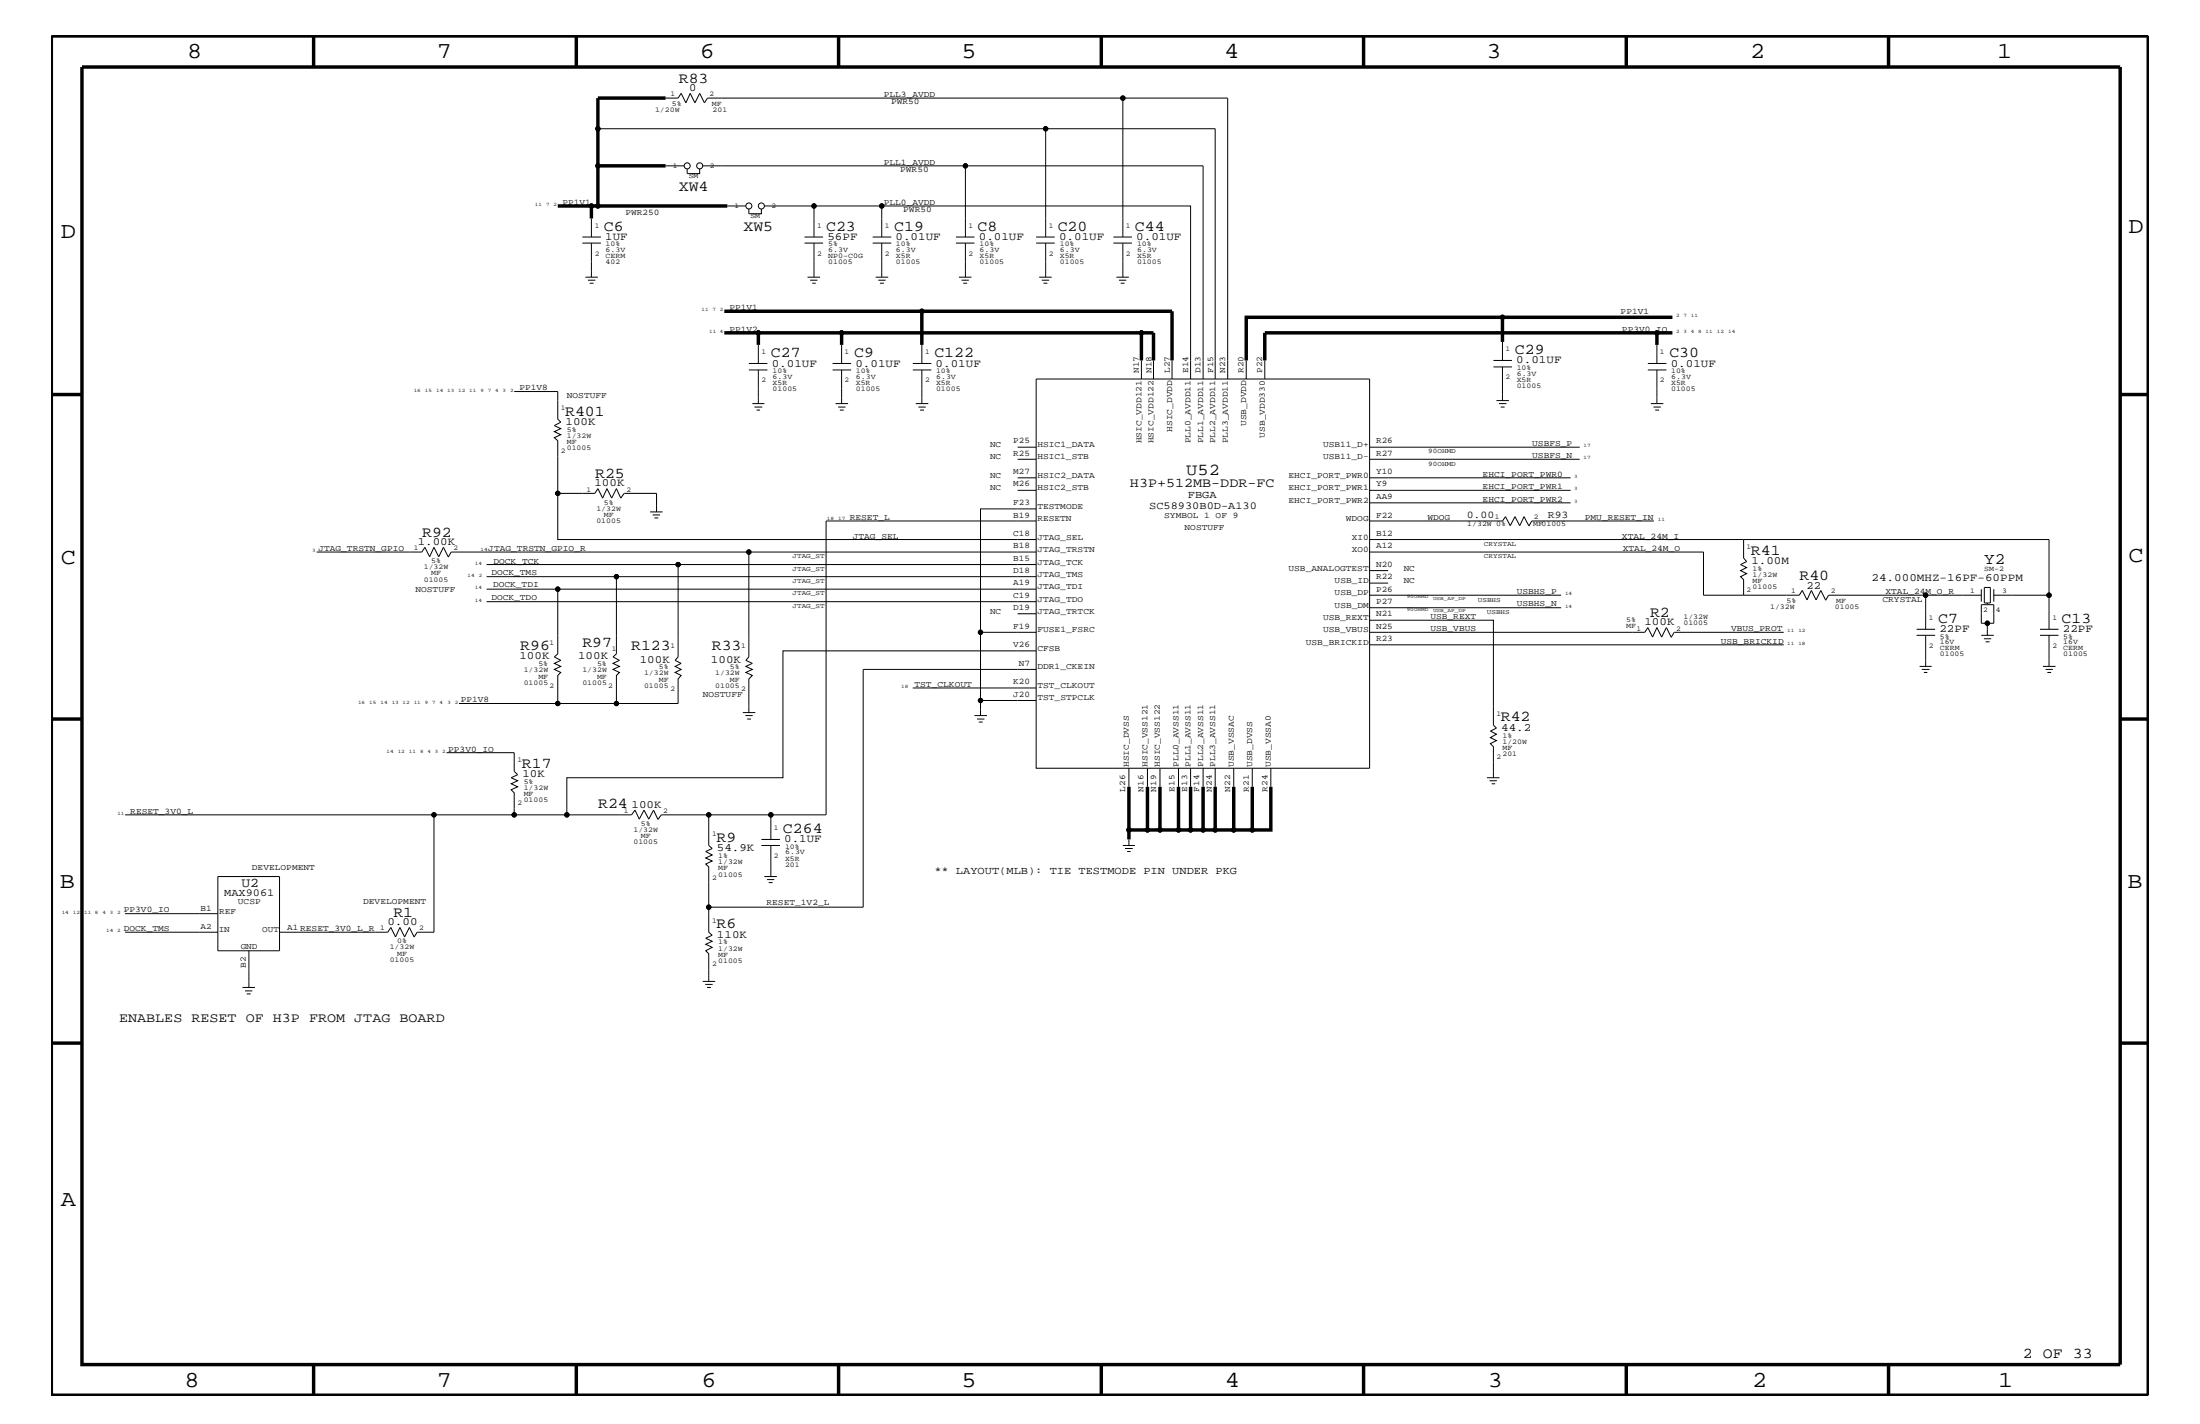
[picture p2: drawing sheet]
<svg xmlns="http://www.w3.org/2000/svg" width="432mm" height="279mm" viewBox="0 0 432 279" stroke-linecap="round" stroke-linejoin="round" font-family="sans-serif">
<g fill="none" stroke="#000" stroke-width=".2">
<path d="M130.6 19.2h2.5l.6-.9 .9 1.9 .9-1.9 .9 1.9 .9-1.9 1 1.9 .6-1h81.5M117.3 25.3h87.9M130.6 32.5h3.7M134.9 33.1v1h2.4v-1M137.9 32.5h51.6M114.3 47.7h3.6M114.3 46.5h3.6M114.9 54.4h2.4M115.4 55h1.4M115.7 55.6h.8M116.1 42.9v3.6M116.1 47.7v6.7"/>
<path d="M142.7 40.4h3.7M147 41v.9h2.4v-.9M150 40.4h9.8v6.1M157.9 47.7h3.6M157.9 46.5h3.6M158.5 54.4h2.5M159 55h1.4M159.4 55.6h.7M159.8 40.4h13.3v6.1M159.8 47.7v6.7M171.3 47.7h3.6M171.3 46.5h3.6"/>
<path d="M171.9 54.4h2.4M172.4 55h1.4M172.7 55.6h.8M173.1 40.4h60.6v34M173.1 47.7v6.7M187.6 47.7h3.7M187.6 46.5h3.7M188.2 54.4h2.5M188.7 55h1.5M189.1 55.6h.7M189.5 46.5v-14h46.6v41.9M189.5 47.7v6.7"/>
<path d="M203.4 47.7h3.6M203.4 46.5h3.6M204 54.4h2.4M204.5 55h1.4M204.8 55.6h.8M205.2 46.5v-21.2h33.3v49.1M205.2 47.7v6.7M218.5 47.7h3.7M218.5 46.5h3.7M219.1 54.4h2.5M219.6 55h1.5M220 55.6h.7"/>
<path d="M220.4 46.5v-27.3h20.6v55.2M220.4 47.7v6.7M100.9 76.8h8.6v5.4l.6 .6-1.3 .7 1.3 .6-1.3 .6 1.3 .6-1.3 .6 .7 .6v10.3M147 72.6h3.6M147 71.3h3.6M147.7 79.2h2.3M148.1 79.9h1.5M148.8 67.7v3.6M148.8 72.6v6.6M163.4 72.6h3.6M163.4 71.3h3.6M164 79.2h2.5"/>
<path d="M164.5 79.9h1.4M165.2 67.7v3.6M165.2 72.6v6.6M179.2 72.6h3.6M179.2 71.3h3.6M179.7 79.2h2.5M180.3 79.9h1.4M180.9 67.7v3.6M180.9 72.6v6.6M203.4 74.4h65.4v76.3h-65.4zM224 70.7v3.7M226.4 70.7v3.7"/>
<path d="M230 70.7v3.7M244.6 70.7v3.7M248.2 70.7v3.7M293.1 72h3.7M293.1 70.7h3.7M293.7 78.6h2.5M294.2 79.2h1.5M294.6 79.9h.7M294.9 67.1v3.6M294.9 72v6.6M323.4 72.6h3.7M323.4 71.3h3.7"/>
<path d="M324 79.2h2.5M324.5 79.9h1.5M325.2 67.7v3.6M325.2 72.6v6.6M148.5 80.5h.7M164.8 80.5h.8M180.6 80.5h.8M199.7 96.2h3.7M199.7 93.8h3.7M199.7 90.1h3.7M199.7 87.7h3.7M203.4 99.9h-11v24.2"/>
<path d="M268.8 96.2h39.5M268.8 93.8h39.5M268.8 90.1h41.2M268.8 87.7h41.2M268.8 98.7h39.5M324.9 80.5h.7M62.1 108.3h20.7l.6-.9 .9 1.8 .9-1.8 .9 1.8 .9-1.8 1 1.8M95.5 110.8h37.6v18.1l-.6 .7 1.2 .6-1.2 .6 1.2 .5-1.2 .6 1.2 .6-.6 .7v4.8h-23.6v-5.5l.6-.6-1.3-.6 1.3-.5-1.3-.6 1.3-.6-1.3-.7 .7-.6v-12.7h93.9M95.5 113.1h25.5v15.2l-.7 .6 1.3 .7-1.3 .6 1.3 .6-1.3 .5 1.3 .6-.6 .6v5.5M95.5 115.6h14M95.5 118.1h107.9M121 113.1h82.4"/>
<path d="M127.6 100.4h2.4M128.1 101h1.4M128.4 101.6h.8M128.9 100.4v-3.6h-6.4l-.7 .9-.8-1.8-.9 1.8-1-1.8-.8 1.8-1-1.8-.5 .9h-7.3v9.1h93.9M133.1 110.8h70.3M147 108.3h-58.4l-.6 1M203.4 108.3h-56.4v20.6l-.6 .7 1.3 .6-1.3 .6 1.3 .5-1.3 .6 1.3 .6-.7 .7v6.6M203.4 102.2h-41.3v57.7h-10.8M268.8 105.9h133.4v10.9M268.8 108.3h65.5v8.5h18.8l.6-.9 1 1.8 .8-1.8 .9 1.8 1-1.8 .9 1.8M268.8 102.2h26.1l.6-.8 .9 1.8 .9-1.8 1 1.8 .8-1.8 1 1.8M268.8 114.4h3.7"/>
<path d="M268.8 119.2h37.6M268.8 112h3.7M268.8 116.8h37.6M324.6 102.2h-23.9l-.6 1M342.2 105.9v3.6l.6 .7-1.2 .6 1.2 .6-1.2 .6 1.2 .6-1.2 .5 .6 .6v3.1M358.3 117.8l.6-1h19.1v6.7M378 116.8h10.9M388.9 115.6v2.5M388.9 118.6h2.4v3.7h-2.4zM389.5 115.3h1.2v3h-1.2zM390.1 118.3v.3M391.3 116.8h10.9v6.7"/>
<path d="M391.3 115.6v2.5M90.1 138h19.4M145.8 139.8h2.5M179.2 135h24.2M192.4 137.4v3M199.7 120.4h3.7M203.4 131.3h-34v46.7h-30.3v-7.9l-.6-.6 1.3-.6-1.3-.6 1.3-.5-1.3-.7 1.3-.6-.7-.6v-6h-9.3l-.7 .9M203.4 124.1h-11v13.3h11M203.4 127.7h-49.7v24.9h-42.4v7.3M268.8 121.7h24.3v20.6l.6 .6-1.2 .6 1.2 .5-1.2 .7 1.2 .6-1.2 .6 .6 .6v6.1M268.8 124.1h54l.6-1 1 1.9 .8-1.9 .9 1.9 1-1.9 .9 1.9M268.8 126.5h81.3"/>
<path d="M350.1 124.1h-21.5l-.6 1M376.2 124.7h3.6M376.2 123.5h3.6M376.8 130.8h2.3M377.2 131.3h1.5M377.6 131.9h.7M378 124.7v6.1M388.9 124.7h2.4M389.4 125.3h1.4M389.7 125.9h.8M390.1 122.3v2.4M400.4 124.7h3.6"/>
<path d="M400.4 123.5h3.6M401 130.8h2.4M401.5 131.3h1.4M401.8 131.9h.8M402.2 124.7v6.1M24.6 159.9h60.6M87.6 147.7h13.3v3.6l.7 .7-1.3 .6 1.3 .6-1.3 .6 1.3 .6-1.3 .6 .6 .6v4.3h-15.7v23h-3.3l-.6 .9-1-1.8-.9 1.8-.9-1.8-.9 1.8-.9-1.8-.6 .9h-21.2M100.9 159.9h23.1l.6-1 .9 1.8 .9-1.8 .9 1.8 1-1.8 .8 1.8M139.1 159.9h12.2v4.8M146.3 140.4h1.4M146.6 141.1h.8M191.3 140.4h2.4"/>
<path d="M191.8 141.1h1.4M192.1 141.7h.8M221.6 150.7v3.7M225.2 150.7v3.7M227.7 150.7v3.7M231.3 150.7v3.7M233.7 150.7v3.7M236.1 150.7v3.7M238.5 150.7v3.7M242.1 150.7v3.7M245.8 150.7v3.7M249.4 150.7v3.7"/>
<path d="M291.8 152.6h2.5M292.4 153.2h1.4M292.8 153.8h.7M24.6 179.3h18.2M42.8 172h12.1v14.5h-12.1zM139.1 178v4.9l.7 .6-1.3 .6 1.3 .6-1.3 .6 1.3 .6-1.3 .6 .6 .6v5.5M149.4 165.9h3.7M149.4 164.7h3.7M150 172h2.5M150.5 172.6h1.5M150.9 173.2h.7M151.3 165.9v6.1"/>
<path d="M220.4 165.9h2.4M220.8 166.5h1.5M221.2 167.1h.7M221.6 164.7v1.2M24.6 182.9h18.2M47.6 193.7h2.4M48.1 194.4h1.4M48.4 195h.8M48.9 186.5v7.2M137.9 192.6h2.5M138.4 193.2h1.5M138.8 193.7h.7"/>
<circle cx="220.4" cy="19.2" r=".42"/>
<circle cx="117.3" cy="25.3" r=".42"/>
<circle cx="117.3" cy="32.5" r=".42"/>
<circle cx="134.9" cy="32.5" r=".59"/>
<circle cx="137.3" cy="32.5" r=".59"/>
<circle cx="189.5" cy="32.5" r=".42"/>
<circle cx="205.2" cy="25.3" r=".42"/>
<circle cx="116.1" cy="40.4" r=".42"/>
<circle cx="117.3" cy="40.4" r=".42"/>
<circle cx="147" cy="40.4" r=".59"/>
<circle cx="149.4" cy="40.4" r=".59"/>
<circle cx="159.8" cy="40.4" r=".42"/>
<circle cx="173.1" cy="40.4" r=".42"/>
<circle cx="148.8" cy="65.3" r=".42"/>
<circle cx="165.2" cy="65.3" r=".42"/>
<circle cx="180.9" cy="61.1" r=".42"/>
<circle cx="224" cy="65.3" r=".42"/>
<circle cx="294.9" cy="62.3" r=".42"/>
<circle cx="325.2" cy="65.3" r=".42"/>
<circle cx="109.5" cy="96.8" r=".42"/>
<circle cx="109.5" cy="115.6" r=".42"/>
<circle cx="121" cy="113.1" r=".42"/>
<circle cx="133.1" cy="110.8" r=".42"/>
<circle cx="147" cy="108.3" r=".42"/>
<circle cx="378" cy="116.8" r=".42"/>
<circle cx="402.2" cy="116.8" r=".42"/>
<circle cx="109.5" cy="138" r=".42"/>
<circle cx="121" cy="138" r=".42"/>
<circle cx="192.4" cy="124.1" r=".42"/>
<circle cx="192.4" cy="137.4" r=".42"/>
<circle cx="390.1" cy="122.3" r=".42"/>
<circle cx="85.2" cy="159.9" r=".42"/>
<circle cx="100.9" cy="159.9" r=".42"/>
<circle cx="111.3" cy="159.9" r=".42"/>
<circle cx="139.1" cy="159.9" r=".42"/>
<circle cx="151.3" cy="159.9" r=".42"/>
<circle cx="139.1" cy="178" r=".42"/>
<circle cx="221.6" cy="162.8" r=".42"/>
<circle cx="225.2" cy="162.8" r=".42"/>
<circle cx="227.7" cy="162.8" r=".42"/>
<circle cx="231.3" cy="162.8" r=".42"/>
<circle cx="233.7" cy="162.8" r=".42"/>
<circle cx="236.1" cy="162.8" r=".42"/>
<circle cx="238.5" cy="162.8" r=".42"/>
<circle cx="242.1" cy="162.8" r=".42"/>
<circle cx="245.8" cy="162.8" r=".42"/>
</g>
<g fill="none" stroke="#000" stroke-width=".68" stroke-linecap="butt">
<path d="M10.1 7.1h411.5v266.7h-411.5zM16.1 13.2h400v254.5h-400zM61.6 7.1v6.1M113.1 7.1v6.1M130.6 19.2h-13.3v21.2M164.6 7.1v6.1M216.2 7.1v6.1M267.6 7.1v6.1M319.2 7.1v6.1M370.7 7.1v6.1M117.3 32.5h13.3M109.5 40.4h33.2"/>
<path d="M116.1 40.4v2.5M10.1 77.4h6M142.2 65.3h6.6M142.2 61.1h87.8v9.6M165.2 65.3h-16.4v2.4M165.2 65.3h61.2v5.4M165.2 65.3v2.4M180.9 61.1v6.6M224 65.3v5.4M294.9 67.1v-4.8h-50.3v8.4M294.9 62.3h33.4M325.2 65.3h-77v5.4"/>
<path d="M328.3 65.3h-3.1v2.4M416.1 77.4h5.5M10.1 141.1h6M221.6 154.4v10.3M225.2 154.4v8.4h-3.6M227.7 154.4v8.4h-2.5M231.3 154.4v8.4M233.7 154.4v8.4M236.1 154.4v8.4h-2.4M238.5 154.4v8.4h-2.4M242.1 154.4v8.4h-3.6M245.8 154.4v8.4h-3.7"/>
<path d="M249.4 154.4v8.4h-3.6M416.1 141.1h5.5M227.7 162.8h6M10.1 204.7h6M416.1 204.7h5.5M61.6 267.7v6.1M113.1 267.7v6.1M164.6 267.7v6.1M216.2 268v5.8M267.6 267.7v6.1M319.2 267.7v6.1M370.7 267.7v6.1"/>
</g>
<g fill="#000">
<circle cx="220.4" cy="19.2" r=".42"/>
<circle cx="117.3" cy="25.3" r=".42"/>
<circle cx="117.3" cy="32.5" r=".42"/>
<circle cx="189.5" cy="32.5" r=".42"/>
<circle cx="205.2" cy="25.3" r=".42"/>
<circle cx="116.1" cy="40.4" r=".42"/>
<circle cx="117.3" cy="40.4" r=".42"/>
<circle cx="159.8" cy="40.4" r=".42"/>
<circle cx="173.1" cy="40.4" r=".42"/>
<circle cx="148.8" cy="65.3" r=".42"/>
<circle cx="165.2" cy="65.3" r=".42"/>
<circle cx="180.9" cy="61.1" r=".42"/>
<circle cx="224" cy="65.3" r=".42"/>
<circle cx="294.9" cy="62.3" r=".42"/>
<circle cx="325.2" cy="65.3" r=".42"/>
<circle cx="109.5" cy="96.8" r=".42"/>
<circle cx="109.5" cy="115.6" r=".42"/>
<circle cx="121" cy="113.1" r=".42"/>
<circle cx="133.1" cy="110.8" r=".42"/>
<circle cx="147" cy="108.3" r=".42"/>
<circle cx="378" cy="116.8" r=".42"/>
<circle cx="402.2" cy="116.8" r=".42"/>
<circle cx="109.5" cy="138" r=".42"/>
<circle cx="121" cy="138" r=".42"/>
<circle cx="192.4" cy="124.1" r=".42"/>
<circle cx="192.4" cy="137.4" r=".42"/>
<circle cx="390.1" cy="122.3" r=".42"/>
<circle cx="85.2" cy="159.9" r=".42"/>
<circle cx="100.9" cy="159.9" r=".42"/>
<circle cx="111.3" cy="159.9" r=".42"/>
<circle cx="139.1" cy="159.9" r=".42"/>
<circle cx="151.3" cy="159.9" r=".42"/>
<circle cx="139.1" cy="178" r=".42"/>
<circle cx="221.6" cy="162.8" r=".42"/>
<circle cx="225.2" cy="162.8" r=".42"/>
<circle cx="227.7" cy="162.8" r=".42"/>
<circle cx="231.3" cy="162.8" r=".42"/>
<circle cx="233.7" cy="162.8" r=".42"/>
<circle cx="236.1" cy="162.8" r=".42"/>
<circle cx="238.5" cy="162.8" r=".42"/>
<circle cx="242.1" cy="162.8" r=".42"/>
<circle cx="245.8" cy="162.8" r=".42"/>
</g>
<g font-size="4.5">
<text x="36.7" y="11.5">8</text>
<text x="85.8" y="11.5">7</text>
<text x="137.3" y="11.5">6</text>
<text x="188.7" y="11.5">5</text>
<text x="240.3" y="11.5">4</text>
<text x="291.8" y="11.5">3</text>
<text x="343.5" y="11.5">2</text>
<text x="392" y="11.5">1</text>
<text x="11.9" y="46.8">D</text>
<text x="417.7" y="45.7">D</text>
<text x="11.9" y="110.6">C</text>
<text x="417.7" y="110.3">C</text>
<text x="11.8" y="174.3">B</text>
<text x="417.6" y="174.2">B</text>
<text x="11.9" y="236.7">A</text>
<text x="36.2" y="272.1">8</text>
<text x="85.8" y="272.1">7</text>
<text x="137.7" y="272.1">6</text>
<text x="188.7" y="272.1">5</text>
<text x="240.4" y="272.1">4</text>
<text x="292" y="272.1">3</text>
<text x="343.9" y="272.1">2</text>
<text x="392.2" y="272.1">1</text>
</g>
<text font-size="3.3" x="232.8" y="93.2">U52</text>
<text font-size="3.1" x="389.4" y="110.7">Y2</text>
<g font-size="3">
<text x="133.2" y="16.2">R83</text>
<text x="133.2" y="37.5">XW4</text>
<text x="118.5" y="45.3">C6</text>
<text x="145.9" y="45.4">XW5</text>
<text x="162.1" y="45.3">C23</text>
<text x="175.5" y="45.3">C19</text>
<text x="191.9" y="45.3">C8</text>
<text x="207.6" y="45.3">C20</text>
<text x="222.8" y="45.3">C44</text>
<text x="151.3" y="70.1">C27</text>
<text x="167.6" y="70.1">C9</text>
<text x="183.4" y="70.1">C122</text>
<text x="297.3" y="69.5">C29</text>
<text x="327.7" y="70.1">C30</text>
<text x="110.9" y="81.6">R401</text>
<text x="116.8" y="93.8">R25</text>
<text x="82.8" y="105.3">R92</text>
<text x="343.7" y="108.8">R41</text>
<text x="353.2" y="113.7">R40</text>
<text x="323.9" y="121">R2</text>
<text x="380.4" y="122.3">C7</text>
<text x="404.6" y="122.3">C13</text>
<text x="102.1" y="127.6">R96</text>
<text x="114.3" y="127">R97</text>
<text x="123.9" y="127.6">R123</text>
<text x="139.7" y="127.6">R33</text>
<text x="294.6" y="141.5">R42</text>
<text x="102.4" y="150.7">R17</text>
<text x="117.4" y="158.6">R24</text>
<text x="140.6" y="165.2">R9</text>
<text x="153.7" y="163.5">C264</text>
<text x="77.2" y="179.9">R1</text>
<text x="140.6" y="182.1">R6</text>
<text x="397" y="266.5">2 OF 33</text>
</g>
<g font-size="2.6">
<text x="221.8" y="95.6">H3P+512MB-DDR-FC</text>
<text x="47.4" y="174">U2</text>
<text x="23.4" y="200.4">ENABLES RESET OF H3P FROM JTAG BOARD</text>
</g>
<g font-size="2.2">
<text x="135.3" y="17.9">0</text>
<text x="118.8" y="47.1">1UF</text>
<text x="162.4" y="47.1">56PF</text>
<text x="175.8" y="47.1">0.01UF</text>
<text x="192.1" y="47.1">0.01UF</text>
<text x="207.9" y="47.1">0.01UF</text>
<text x="223" y="47.1">0.01UF</text>
<text x="151.5" y="72">0.01UF</text>
<text x="167.9" y="72">0.01UF</text>
<text x="183.6" y="72">0.01UF</text>
<text x="297.6" y="71.3">0.01UF</text>
<text x="327.9" y="72">0.01UF</text>
<text x="111" y="83.3">100K</text>
<text x="116.7" y="95.4">100K</text>
<text x="82" y="107">1.00K</text>
<text x="343.7" y="110.6">1.00M</text>
<text x="367.3" y="113.9">24.000MHZ-16PF-60PPM</text>
<text x="354.6" y="115.5">22</text>
<text x="322.7" y="122.7">100K</text>
<text x="380.7" y="124.1">22PF</text>
<text x="404.9" y="124.1">22PF</text>
<text x="101.9" y="129.4">100K</text>
<text x="113.5" y="129.4">100K</text>
<text x="125.6" y="130">100K</text>
<text x="139.5" y="130">100K</text>
<text x="294.6" y="143.4">44.2</text>
<text x="102.5" y="152.4">10K</text>
<text x="124" y="158.5">100K</text>
<text x="140.7" y="167">54.9K</text>
<text x="153.9" y="165.3">0.1UF</text>
<text x="76" y="181.6">0.00</text>
<text x="140.7" y="184">110K</text>
</g>
<g font-size="2.1">
<text x="225.6" y="99.9">SC58930B0D-A130</text>
<text x="233.1" y="97.7">FBGA</text>
<text x="183.4" y="171.4">** LAYOUT(MLB): TIE TESTMODE PIN UNDER PKG</text>
<text x="44" y="175.9">MAX9061</text>
</g>
<g font-size="2">
<text x="287.9" y="101.5">0.00</text>
<text x="303.8" y="101.6">R93</text>
</g>
<g font-size="1.7">
<text x="173.5" y="19">PLL3_AVDD</text>
<text x="174.9" y="20.4">PWR50</text>
<text x="173.5" y="32.3">PLL1_AVDD</text>
<text x="176.7" y="33.7">PWR50</text>
<text x="110.4" y="40.2">PP1V1</text>
<text x="173.5" y="40.2">PLL0_AVDD</text>
<text x="177.3" y="41.7">PWR50</text>
<text x="122.8" y="42.3">PWR250</text>
<text x="143.2" y="60.8">PP1V1</text>
<text x="143.2" y="65.1">PP1V2</text>
<text x="318.1" y="61.7">PP1V1</text>
<text x="318.3" y="65.1">PP3V0_IO</text>
<text x="101.9" y="76.6">PP1V8</text>
<text x="223.5" y="73.2" transform="rotate(-90 223.5 73.2)">N17</text>
<text x="226" y="73.2" transform="rotate(-90 226 73.2)">N18</text>
<text x="229.6" y="73.2" transform="rotate(-90 229.6 73.2)">L27</text>
<text x="233.2" y="73.2" transform="rotate(-90 233.2 73.2)">E14</text>
<text x="235.6" y="73.2" transform="rotate(-90 235.6 73.2)">D13</text>
<text x="238.1" y="73.2" transform="rotate(-90 238.1 73.2)">F15</text>
<text x="240.5" y="73.2" transform="rotate(-90 240.5 73.2)">N23</text>
<text x="244.1" y="73.2" transform="rotate(-90 244.1 73.2)">R20</text>
<text x="247.7" y="73.2" transform="rotate(-90 247.7 73.2)">P22</text>
<text x="111.3" y="78">NOSTUFF</text>
<text x="244.6" y="83.6" transform="rotate(-90 244.6 83.6)">USB_DVDD</text>
<text x="194.3" y="87.7">NC</text>
<text x="198.9" y="87">P25</text>
<text x="198.9" y="89.4">R25</text>
<text x="203.6" y="87.7">HSIC1_DATA</text>
<text x="224" y="87" transform="rotate(-90 224 87)">HSIC_VDD121</text>
<text x="226.4" y="87" transform="rotate(-90 226.4 87)">HSIC_VDD122</text>
<text x="230" y="84.7" transform="rotate(-90 230 84.7)">HSIC_DVDD</text>
<text x="233.7" y="87" transform="rotate(-90 233.7 87)">PLL0_AVDD11</text>
<text x="236.1" y="87" transform="rotate(-90 236.1 87)">PLL1_AVDD11</text>
<text x="238.5" y="87" transform="rotate(-90 238.5 87)">PLL2_AVDD11</text>
<text x="241" y="87" transform="rotate(-90 241 87)">PLL3_AVDD11</text>
<text x="248.2" y="85.9" transform="rotate(-90 248.2 85.9)">USB_VDD330</text>
<text x="259.7" y="87.7">USB11_D+</text>
<text x="270.1" y="89.4">R27</text>
<text x="270.1" y="87">R26</text>
<text x="300.7" y="89.9">USBFS_N</text>
<text x="300.7" y="87.5">USBFS_P</text>
<text x="194.3" y="90.1">NC</text>
<text x="194.3" y="93.8">NC</text>
<text x="198.9" y="93.1">M27</text>
<text x="198.9" y="95.4">M26</text>
<text x="203.6" y="93.8">HSIC2_DATA</text>
<text x="203.6" y="90.1">HSIC1_STB</text>
<text x="252.9" y="93.8">EHCI_PORT_PWR0</text>
<text x="259.7" y="90.1">USB11_D-</text>
<text x="270.1" y="93.1">Y10</text>
<text x="270.1" y="95.4">Y9</text>
<text x="291" y="96">EHCI_PORT_PWR1</text>
<text x="291" y="93.5">EHCI_PORT_PWR0</text>
<text x="194.3" y="96.2">NC</text>
<text x="198.9" y="101.5">B19</text>
<text x="198.9" y="99.1">F23</text>
<text x="203.6" y="99.9">TESTMODE</text>
<text x="203.6" y="96.2">HSIC2_STB</text>
<text x="228.5" y="101.7">SYMBOL 1 OF 9</text>
<text x="252.9" y="98.7">EHCI_PORT_PWR2</text>
<text x="252.9" y="96.2">EHCI_PORT_PWR1</text>
<text x="270.1" y="97.9">AA9</text>
<text x="270.1" y="101.5">F22</text>
<text x="291" y="98.4">EHCI_PORT_PWR2</text>
<text x="166.8" y="102.1">RESET_L</text>
<text x="167.4" y="105.7">JTAG_SEL</text>
<text x="198.9" y="105.2">C18</text>
<text x="198.9" y="107.6">B18</text>
<text x="203.6" y="102.2">RESETN</text>
<text x="203.6" y="105.9">JTAG_SEL</text>
<text x="232.5" y="104.1">NOSTUFF</text>
<text x="264.2" y="102.2">WDOG</text>
<text x="265.3" y="105.9">XI0</text>
<text x="270.1" y="105.2">B12</text>
<text x="270.1" y="107.6">A12</text>
<text x="280.2" y="102.1">WDOG</text>
<text x="311.1" y="102.1">PMU_RESET_IN</text>
<text x="318.3" y="105.7">XTAL_24M_I</text>
<text x="62.5" y="108.1">JTAG_TRSTN_GPIO</text>
<text x="95.8" y="108.1">JTAG_TRSTN_GPIO_R</text>
<text x="96.4" y="112.9">DOCK_TMS</text>
<text x="96.9" y="110.7">DOCK_TCK</text>
<text x="198.9" y="110">B15</text>
<text x="198.9" y="112.5">D18</text>
<text x="203.6" y="108.3">JTAG_TRSTN</text>
<text x="203.6" y="113.1">JTAG_TMS</text>
<text x="203.6" y="110.8">JTAG_TCK</text>
<text x="252.9" y="112">USB_ANALOGTEST</text>
<text x="265.3" y="108.3">XO0</text>
<text x="270.1" y="111.2">N20</text>
<text x="270.1" y="113.7">R22</text>
<text x="275.5" y="112">NC</text>
<text x="318.5" y="108.1">XTAL_24M_O</text>
<text x="81.5" y="116.2">NOSTUFF</text>
<text x="96.4" y="117.8">DOCK_TDO</text>
<text x="96.8" y="115.3">DOCK_TDI</text>
<text x="198.9" y="114.8">A19</text>
<text x="198.9" y="117.3">C19</text>
<text x="198.9" y="119.7">D19</text>
<text x="203.6" y="118.1">JTAG_TDO</text>
<text x="203.6" y="115.6">JTAG_TDI</text>
<text x="262" y="119.2">USB_DM</text>
<text x="262" y="116.8">USB_DP</text>
<text x="262" y="114.4">USB_ID</text>
<text x="270.1" y="118.5">P27</text>
<text x="270.1" y="116.1">P26</text>
<text x="275.5" y="114.4">NC</text>
<text x="297.7" y="119">USBHS_N</text>
<text x="297.7" y="116.5">USBHS_P</text>
<text x="369.5" y="118.1">CRYSTAL</text>
<text x="370.1" y="116.5">XTAL_24M_O_R</text>
<text x="194.3" y="120.4">NC</text>
<text x="198.9" y="123.4">F19</text>
<text x="203.6" y="124.1">FUSE1_FSRC</text>
<text x="203.6" y="120.4">JTAG_TRTCK</text>
<text x="259.7" y="124.1">USB_VBUS</text>
<text x="259.7" y="121.7">USB_REXT</text>
<text x="270.1" y="125.8">R23</text>
<text x="270.1" y="120.9">N21</text>
<text x="270.1" y="123.4">N25</text>
<text x="280.8" y="123.8">USB_VBUS</text>
<text x="280.8" y="121.4">USB_REXT</text>
<text x="339.8" y="123.7">VBUS_PROT</text>
<text x="198.9" y="127">V26</text>
<text x="200" y="130.7">N7</text>
<text x="203.6" y="131.3">DDR1_CKEIN</text>
<text x="203.6" y="127.7">CFSB</text>
<text x="256.3" y="126.5">USB_BRICKID</text>
<text x="337.7" y="126.3">USB_BRICKID</text>
<text x="90.4" y="137.8">PP1V8</text>
<text x="137.9" y="136.8">NOSTUFF</text>
<text x="179.5" y="134.7">TST_CLKOUT</text>
<text x="198.9" y="134.2">K20</text>
<text x="198.9" y="136.7">J20</text>
<text x="203.6" y="135">TST_CLKOUT</text>
<text x="203.6" y="137.4">TST_STPCLK</text>
<text x="88" y="147.5">PP3V0_IO</text>
<text x="220.8" y="155.3" transform="rotate(-90 220.8 155.3)">L26</text>
<text x="221.6" y="150.5" transform="rotate(-90 221.6 150.5)">HSIC_DVSS</text>
<text x="224.5" y="155.3" transform="rotate(-90 224.5 155.3)">N16</text>
<text x="225.2" y="150.5" transform="rotate(-90 225.2 150.5)">HSIC_VSS121</text>
<text x="226.9" y="155.3" transform="rotate(-90 226.9 155.3)">N19</text>
<text x="227.7" y="150.5" transform="rotate(-90 227.7 150.5)">HSIC_VSS122</text>
<text x="230.5" y="155.3" transform="rotate(-90 230.5 155.3)">E15</text>
<text x="231.3" y="150.5" transform="rotate(-90 231.3 150.5)">PLL0_AVSS11</text>
<text x="233" y="155.3" transform="rotate(-90 233 155.3)">E13</text>
<text x="233.7" y="150.5" transform="rotate(-90 233.7 150.5)">PLL1_AVSS11</text>
<text x="235.4" y="155.3" transform="rotate(-90 235.4 155.3)">F14</text>
<text x="236.1" y="150.5" transform="rotate(-90 236.1 150.5)">PLL2_AVSS11</text>
<text x="237.8" y="155.3" transform="rotate(-90 237.8 155.3)">N24</text>
<text x="238.5" y="150.5" transform="rotate(-90 238.5 150.5)">PLL3_AVSS11</text>
<text x="241.5" y="155.3" transform="rotate(-90 241.5 155.3)">N22</text>
<text x="242.1" y="150.5" transform="rotate(-90 242.1 150.5)">USB_VSSAC</text>
<text x="245.1" y="155.3" transform="rotate(-90 245.1 155.3)">R21</text>
<text x="245.8" y="150.5" transform="rotate(-90 245.8 150.5)">USB_DVSS</text>
<text x="248.8" y="155.3" transform="rotate(-90 248.8 155.3)">R24</text>
<text x="249.4" y="150.5" transform="rotate(-90 249.4 150.5)">USB_VSSA0</text>
<text x="25.6" y="159.6">RESET_3V0_L</text>
<text x="49.4" y="170.7">DEVELOPMENT</text>
<text x="24.3" y="179">PP3V0_IO</text>
<text x="39.4" y="178.7">B1</text>
<text x="43" y="179.3">REF</text>
<text x="46.7" y="177.4">UCSP</text>
<text x="71.3" y="177.4">DEVELOPMENT</text>
<text x="150.5" y="177.6">RESET_1V2_L</text>
<text x="24.3" y="182.7">DOCK_TMS</text>
<text x="42.9" y="182.9">IN</text>
<text x="51.5" y="182.9">OUT</text>
<text x="56.4" y="182.4">A1 RESET_3V0_L_R</text>
<text x="47.2" y="186.1">GND</text>
<text x="48.3" y="189.9" transform="rotate(-90 48.3 189.9)">B2</text>
</g>
<text font-size="1.6" x="39.4" y="182.2">A2</text>
<g font-size="1.4">
<text x="128.6" y="22">1/20W</text>
<text x="131.6" y="18.8">1</text>
<text x="131.9" y="20.8">5%</text>
<text x="139.3" y="18.8">2</text>
<text x="139.7" y="20.8">MF</text>
<text x="139.9" y="22">201</text>
<text x="132" y="32.9">1</text>
<text x="135.2" y="35">SM</text>
<text x="139.3" y="32.9">2</text>
<text x="144.1" y="40.8">1</text>
<text x="151.4" y="40.8">2</text>
<text x="116.8" y="44.6">1</text>
<text x="147.3" y="42.9">SM</text>
<text x="160.4" y="44.6">1</text>
<text x="173.7" y="44.6">1</text>
<text x="190.1" y="44.6">1</text>
<text x="205.8" y="44.6">1</text>
<text x="221" y="44.6">1</text>
<text x="116.8" y="50.2">2</text>
<text x="118.9" y="51.8">402</text>
<text x="118.9" y="50.7">CERM</text>
<text x="118.9" y="49.4">6.3V</text>
<text x="118.9" y="48.3">10%</text>
<text x="160.4" y="50.2">2</text>
<text x="162.6" y="50.7">NP0-C0G</text>
<text x="162.6" y="51.8">01005</text>
<text x="162.6" y="49.4">6.3V</text>
<text x="162.6" y="48.3">5%</text>
<text x="173.7" y="50.2">2</text>
<text x="175.9" y="51.8">01005</text>
<text x="175.9" y="48.3">10%</text>
<text x="175.9" y="50.7">X5R</text>
<text x="175.9" y="49.4">6.3V</text>
<text x="190.1" y="50.2">2</text>
<text x="192.3" y="50.7">X5R</text>
<text x="192.3" y="48.3">10%</text>
<text x="192.3" y="49.4">6.3V</text>
<text x="192.3" y="51.8">01005</text>
<text x="205.8" y="50.2">2</text>
<text x="208" y="51.8">01005</text>
<text x="208" y="49.4">6.3V</text>
<text x="208" y="50.7">X5R</text>
<text x="208" y="48.3">10%</text>
<text x="221" y="50.2">2</text>
<text x="223.2" y="50.7">X5R</text>
<text x="223.2" y="48.3">10%</text>
<text x="223.2" y="49.4">6.3V</text>
<text x="223.2" y="51.8">01005</text>
<text x="149.4" y="69.5">1</text>
<text x="165.8" y="69.5">1</text>
<text x="181.6" y="69.5">1</text>
<text x="295.5" y="68.9">1</text>
<text x="325.8" y="69.5">1</text>
<text x="149.4" y="75">2</text>
<text x="151.6" y="75.5">X5R</text>
<text x="151.6" y="73.2">10%</text>
<text x="151.6" y="76.7">01005</text>
<text x="151.6" y="74.3">6.3V</text>
<text x="165.8" y="75">2</text>
<text x="168" y="73.2">10%</text>
<text x="168" y="75.5">X5R</text>
<text x="168" y="74.3">6.3V</text>
<text x="168" y="76.7">01005</text>
<text x="181.6" y="75">2</text>
<text x="183.7" y="73.2">10%</text>
<text x="183.7" y="75.5">X5R</text>
<text x="183.7" y="76.7">01005</text>
<text x="183.7" y="74.3">6.3V</text>
<text x="295.5" y="74.4">2</text>
<text x="297.7" y="73.7">6.3V</text>
<text x="297.7" y="76.1">01005</text>
<text x="297.7" y="74.9">X5R</text>
<text x="297.7" y="72.6">10%</text>
<text x="325.8" y="75">2</text>
<text x="328" y="73.2">10%</text>
<text x="328" y="75.5">X5R</text>
<text x="328" y="74.3">6.3V</text>
<text x="328" y="76.7">01005</text>
<text x="110.1" y="80.5">1</text>
<text x="110.1" y="88.9">2</text>
<text x="111.3" y="84.7">5%</text>
<text x="111.3" y="87.1">MF</text>
<text x="111.3" y="85.9">1/32W</text>
<text x="111.3" y="88.3">01005</text>
<text x="280.3" y="88.9">90OHMD</text>
<text x="280.3" y="91.4">90OHMD</text>
<text x="115.1" y="96.5">1</text>
<text x="117.1" y="100.2">1/32W</text>
<text x="118.5" y="99">5%</text>
<text x="118.5" y="101.4">MF</text>
<text x="122.9" y="96.5">2</text>
<text x="293.4" y="101.9">1</text>
<text x="301.1" y="101.9">2</text>
<text x="81.2" y="108">1</text>
<text x="89" y="108">2</text>
<text x="117.1" y="102.6">01005</text>
<text x="288" y="103.2">1/32W 0%</text>
<text x="291.3" y="107.1">CRYSTAL</text>
<text x="300.9" y="103.2">MF01005</text>
<text x="342.8" y="107.7">1</text>
<text x="83.2" y="111.7">1/32W</text>
<text x="84.6" y="112.9">MF</text>
<text x="84.6" y="110.5">5%</text>
<text x="155.5" y="109.5">JTAG_ST</text>
<text x="155.5" y="112">JTAG_ST</text>
<text x="291.3" y="109.5">CRYSTAL</text>
<text x="344" y="113.1">1/32W</text>
<text x="344" y="112">1%</text>
<text x="389.5" y="112">SM-2</text>
<text x="83.2" y="114.2">01005</text>
<text x="155.5" y="114.4">JTAG_ST</text>
<text x="155.5" y="119.2">JTAG_ST</text>
<text x="155.5" y="116.8">JTAG_ST</text>
<text x="290.1" y="118.1">USBHS</text>
<text x="342.8" y="116.2">2</text>
<text x="344" y="115.6">01005</text>
<text x="344" y="114.4">MF</text>
<text x="347.4" y="119.6">1/32W</text>
<text x="350.6" y="118.4">5%</text>
<text x="351.5" y="116.4">1</text>
<text x="359.3" y="116.4">2</text>
<text x="360.1" y="119.6">01005</text>
<text x="360.4" y="118.4">MF</text>
<text x="386.7" y="116.4">1</text>
<text x="393" y="116.4">3</text>
<text x="291.8" y="120.4">USBHS</text>
<text x="319.2" y="122">5%</text>
<text x="319.2" y="123.2">MF</text>
<text x="321.2" y="123.7">1</text>
<text x="329" y="123.7">2</text>
<text x="330.4" y="122.6">01005</text>
<text x="330.4" y="121.4">1/32W</text>
<text x="378.5" y="121.7">1</text>
<text x="380.7" y="125.3">5%</text>
<text x="389.3" y="120.1">2</text>
<text x="391.7" y="120.1">4</text>
<text x="402.8" y="121.7">1</text>
<text x="405" y="125.3">5%</text>
<text x="102.8" y="131.9">1/32W</text>
<text x="105.7" y="130.8">5%</text>
<text x="107.9" y="126.5">1</text>
<text x="114.3" y="131.9">1/32W</text>
<text x="117.2" y="130.8">5%</text>
<text x="120.1" y="127.7">1</text>
<text x="129.3" y="131.3">5%</text>
<text x="131.6" y="127.1">1</text>
<text x="143.3" y="131.3">5%</text>
<text x="145.5" y="127.1">1</text>
<text x="378.5" y="127.1">2</text>
<text x="380.7" y="126.4">16V</text>
<text x="380.7" y="127.6">CERM</text>
<text x="380.7" y="128.8">01005</text>
<text x="402.8" y="127.1">2</text>
<text x="405" y="126.4">16V</text>
<text x="405" y="127.6">CERM</text>
<text x="405" y="128.8">01005</text>
<text x="102.8" y="134.4">01005</text>
<text x="105.7" y="133.2">MF</text>
<text x="107.9" y="135">2</text>
<text x="114.3" y="134.4">01005</text>
<text x="117.2" y="133.2">MF</text>
<text x="119.4" y="135">2</text>
<text x="126.4" y="132.5">1/32W</text>
<text x="126.4" y="135">01005</text>
<text x="129.3" y="133.8">MF</text>
<text x="131.6" y="135.6">2</text>
<text x="140.4" y="132.5">1/32W</text>
<text x="140.4" y="135">01005</text>
<text x="143.3" y="133.8">MF</text>
<text x="145.5" y="135.6">2</text>
<text x="293.7" y="140.4">1</text>
<text x="101.6" y="149.5">1</text>
<text x="293.7" y="149">2</text>
<text x="294.9" y="144.7">1%</text>
<text x="294.9" y="147.1">MF</text>
<text x="294.9" y="148.4">201</text>
<text x="294.9" y="145.9">1/20W</text>
<text x="102.8" y="153.8">5%</text>
<text x="102.8" y="155">1/32W</text>
<text x="101.6" y="158">2</text>
<text x="102.8" y="156.2">MF</text>
<text x="102.8" y="157.4">01005</text>
<text x="122.4" y="159.5">1</text>
<text x="125.8" y="162">5%</text>
<text x="130.1" y="159.5">2</text>
<text x="124.3" y="165.6">01005</text>
<text x="124.3" y="163.3">1/32W</text>
<text x="125.8" y="164.5">MF</text>
<text x="139.8" y="164.1">1</text>
<text x="151.9" y="162.8">1</text>
<text x="154.1" y="167.6">6.3V</text>
<text x="154.1" y="166.5">10%</text>
<text x="139.8" y="172.6">2</text>
<text x="141" y="170.7">MF</text>
<text x="141" y="168.3">1%</text>
<text x="141" y="172">01005</text>
<text x="141" y="169.5">1/32W</text>
<text x="151.9" y="168.3">2</text>
<text x="154.1" y="170">201</text>
<text x="154.1" y="168.9">X5R</text>
<text x="74.6" y="182.5">1</text>
<text x="77.9" y="185">0%</text>
<text x="82.3" y="182.5">2</text>
<text x="139.8" y="181">1</text>
<text x="141" y="185.3">1%</text>
<text x="76.5" y="186.3">1/32W</text>
<text x="76.5" y="188.7">01005</text>
<text x="77.9" y="187.5">MF</text>
<text x="139.8" y="189.5">2</text>
<text x="141" y="187.7">MF</text>
<text x="141" y="188.9">01005</text>
<text x="141" y="186.5">1/32W</text>
</g>
<g font-size="1">
<text x="105" y="40.4">11</text>
<text x="107.2" y="40.4">7</text>
<text x="108.6" y="40.4">2</text>
<text x="137.7" y="61.1">11</text>
<text x="139.2" y="65.3">11 4</text>
<text x="139.9" y="61.1">7</text>
<text x="141.3" y="61.1">2</text>
<text x="329" y="62.3">2</text>
<text x="329" y="65.3">2</text>
<text x="330.5" y="62.3">7</text>
<text x="330.5" y="65.3">3</text>
<text x="331.9" y="62.3">11</text>
<text x="331.9" y="65.3">4</text>
<text x="333.3" y="65.3">8</text>
<text x="334.8" y="65.3">11</text>
<text x="337" y="65.3">12</text>
<text x="339.2" y="65.3">14</text>
<text x="81.2" y="76.8">16</text>
<text x="83.4" y="76.8">15</text>
<text x="85.6" y="76.8">14</text>
<text x="87.8" y="76.8">13 12</text>
<text x="92.1" y="76.8">11</text>
<text x="94.3" y="76.8">9</text>
<text x="95.8" y="76.8">7</text>
<text x="97.2" y="76.8">4</text>
<text x="98.6" y="76.8">3</text>
<text x="100.2" y="76.8">2</text>
<text x="310.8" y="87.7">17</text>
<text x="308.9" y="93.8">3</text>
<text x="310.8" y="90.1">17</text>
<text x="308.9" y="98.7">3</text>
<text x="308.9" y="96.2">3</text>
<text x="162.3" y="102.1">18</text>
<text x="164.5" y="102.1">17</text>
<text x="325.4" y="102.2">11</text>
<text x="61.3" y="108.3">3</text>
<text x="91.8" y="113.1">14</text>
<text x="93.2" y="110.8">14</text>
<text x="94" y="113.1">2</text>
<text x="94.3" y="108.1">14</text>
<text x="93.2" y="115.6">14</text>
<text x="93.2" y="118.1">14</text>
<text x="276.1" y="119.8">90OHMD</text>
<text x="276.1" y="117.4">90OHMD</text>
<text x="281.3" y="117.7">USB_AP_DP</text>
<text x="307.2" y="119.2">14</text>
<text x="307.2" y="116.8">14</text>
<text x="281.3" y="120.2">USB_AP_DP</text>
<text x="350.8" y="124.1">11</text>
<text x="353" y="124.1">12</text>
<text x="350.8" y="126.5">11</text>
<text x="353" y="126.5">18</text>
<text x="176.9" y="135">18</text>
<text x="70.3" y="138">16</text>
<text x="72.5" y="138">15</text>
<text x="74.7" y="138">14</text>
<text x="76.9" y="138">13 12</text>
<text x="81.2" y="138">11</text>
<text x="83.4" y="138">9</text>
<text x="84.8" y="138">7</text>
<text x="86.3" y="138">4</text>
<text x="87.8" y="138">3</text>
<text x="89.2" y="138">2</text>
<text x="75.9" y="147.7">14</text>
<text x="78.1" y="147.7">12</text>
<text x="80.3" y="147.7">11</text>
<text x="82.5" y="147.7">8</text>
<text x="83.9" y="147.7">4</text>
<text x="85.3" y="147.7">3</text>
<text x="86.8" y="147.7">2</text>
<text x="23" y="159.9">11</text>
<text x="12.1" y="179.3">14</text>
<text x="14.3" y="179.3">12</text>
<text x="16.5" y="179.3">11 8</text>
<text x="20.2" y="179.3">4</text>
<text x="21.6" y="179.3">3</text>
<text x="23" y="179.3">2</text>
<text x="20.8" y="182.9">14</text>
<text x="23" y="182.9">2</text>
</g>
</svg>
